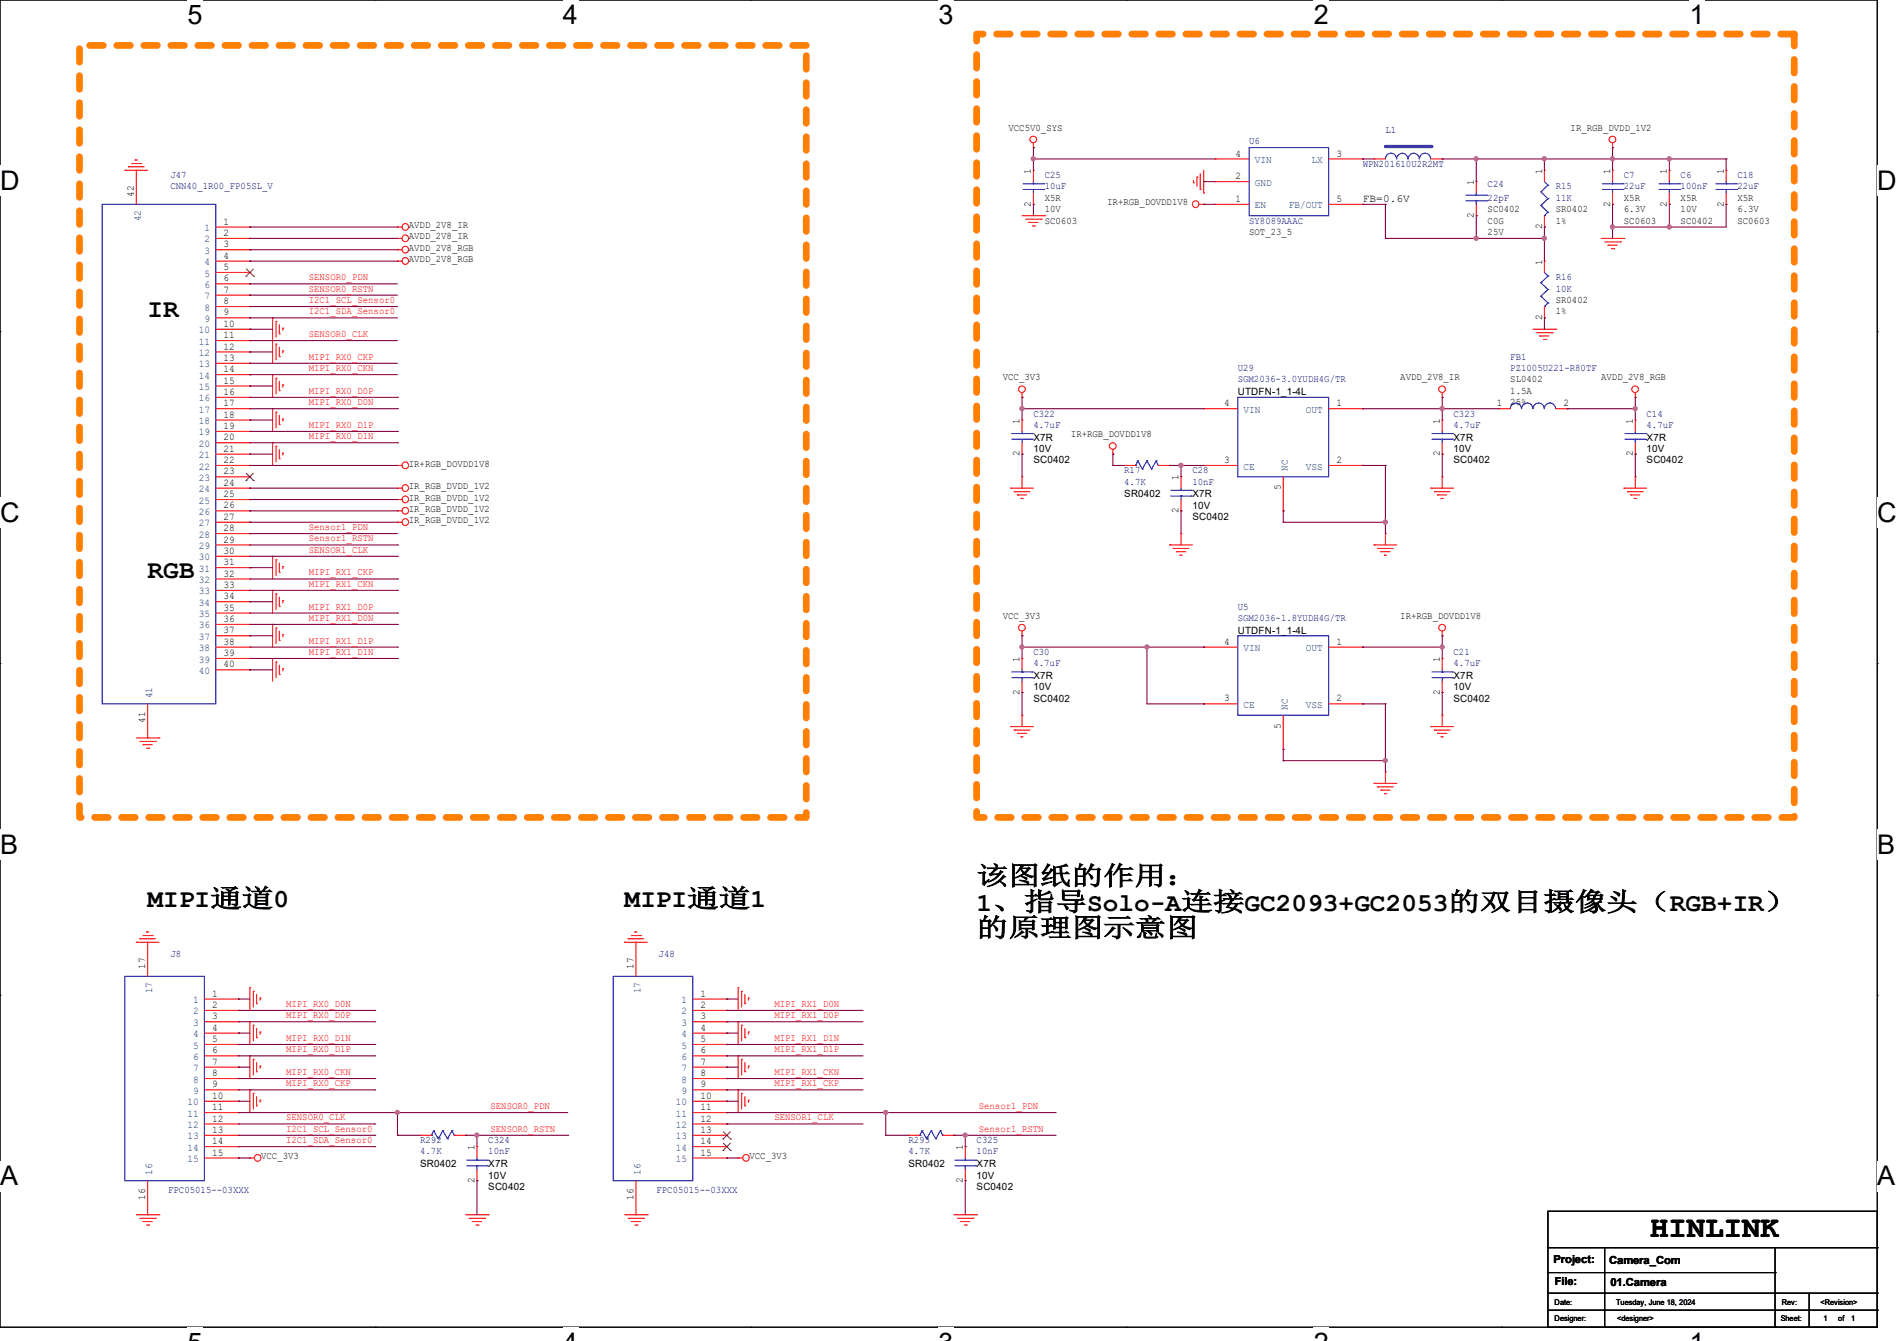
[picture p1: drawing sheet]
<svg xmlns="http://www.w3.org/2000/svg" width="297mm" height="210mm" viewBox="0 0 297 210" stroke-linecap="round" stroke-linejoin="round" font-family="sans-serif">
<path d="M0 0h293.9v207.9h-293.9z" fill="none" stroke="#000" stroke-width=".17"/>
<g fill="#fff">
<path d="M29.4 0h2.3v4.7h-2.3z"/>
<path d="M29.4 207.9h2.3v2.1h-2.3z"/>
</g>
<path d="M58.8 0h.1M58.8 207.9h.1" fill="none" stroke="#000" stroke-width=".17"/>
<g fill="#fff">
<path d="M88.1 0h2.4v4.7h-2.4z"/>
<path d="M88.1 207.9h2.4v2.1h-2.4z"/>
</g>
<path d="M117.6 0h.1M117.6 207.9h.1" fill="none" stroke="#000" stroke-width=".17"/>
<g fill="#fff">
<path d="M146.9 0h2.4v4.7h-2.4z"/>
<path d="M146.9 207.9h2.4v2.1h-2.4z"/>
</g>
<path d="M176.3 0h.1M176.3 207.9h.1" fill="none" stroke="#000" stroke-width=".17"/>
<g fill="#fff">
<path d="M205.7 0h2.4v4.7h-2.4z"/>
<path d="M205.7 207.9h2.4v2.1h-2.4z"/>
</g>
<path d="M235.1 0h.1M235.1 207.9h.1" fill="none" stroke="#000" stroke-width=".17"/>
<g fill="#fff">
<path d="M264.5 0h2.4v4.7h-2.4z"/>
<path d="M264.5 207.9h2.4v2.1h-2.4z"/>
<path d="M0 26h3v4.7h-3z"/>
<path d="M293.9 26h3.1v4.7h-3.1z"/>
<path d="M0 77.9h3v4.7h-3z"/>
<path d="M293.9 77.9h3.1v4.7h-3.1z"/>
</g>
<path d="M0 51.9h.1M293.9 51.9h.1" fill="none" stroke="#000" stroke-width=".17"/>
<g fill="#fff">
<path d="M0 129.9h2.8v4.7h-2.8z"/>
<path d="M293.9 129.9h2.9v4.7h-2.9z"/>
</g>
<path d="M0 103.9h.1M293.9 103.9h.1" fill="none" stroke="#000" stroke-width=".17"/>
<g fill="#fff">
<path d="M0 181.8h2.8v4.8h-2.8z"/>
<path d="M293.8 181.8h3v4.8h-3z"/>
</g>
<g fill="none" stroke="#000" stroke-width=".17">
<path d="M0 155.9h.1M293.9 155.9h.1M242.4 189.7h51.5v18.2h-51.5zM242.4 195.4h51.5M242.4 199.3h35.5M251.2 195.4v12.5M277.9 199.3h.1M277.9 195.4v12.5M293.9 195.4h.1M242.4 202.5h51.5M242.4 205.2h51.5M251.2 207.9h.1"/>
<path d="M277.9 207.9h.1M277.9 202.5h.1M283.3 207.9h.1M283.3 202.5v5.4M293.9 202.5h.1M293.9 205.2h.1"/>
</g>
<path d="M12.4 7.1h113.8v120.9h-113.8zM152.9 5.3h128v122.7h-128z" fill="none" stroke="#ff8000" stroke-width="1.1" stroke-dasharray="2.1"/>
<g fill="none" stroke="#f00" stroke-width=".17">
<path d="M19.6 26.7h.1M19.6 26.7h3.5M20.1 26.1h.1M20.1 26.1h2.5M20.6 25.6h1.5M21.2 25.1h.1M21.2 25.1h.3M22.1 25.6h.1M62.2 35.6h.1M62.2 37.3h.1M62.2 39.1h.1M62.2 35.6h.7"/>
<path d="M62.2 37.3h.7M62.2 39.1h.7M160 33.8h3.6M160.6 34.3h2.4M161.1 34.8h.1M161.1 34.8h1.4M161.6 35.4h.4M161.8 23.1h.1M161.8 22.4v.7M162 35.4h.1M163 34.3h.1M163.6 33.8h.1"/>
<path d="M186.9 28.6h.1M186.9 28.3v.3M187.4 27.7h.1M187.4 27.7v1.5M187.7 32h.8M187.9 29.7h.1M187.9 27.2v2.5M188.5 30.2h.1M188.5 32h.1M188.5 26.7v3.5M250.7 37.3h3.6M251.2 37.9h2.5"/>
<path d="M251.8 38.4h.1M251.8 38.4h1.4M252.3 38.9h.3M252.5 23.1h.1M252.5 22.4v.7M252.6 38.9h.1M253.7 37.9h.1M254.3 37.3h.1M42.7 53.3h.1M42.7 58.7h.1M42.7 49.8h.1M42.7 49.8v7.1"/>
<path d="M42.7 58.7v3.5M43.2 53.9h.1M43.2 59.2h.1M43.2 50.3h.1M43.2 50.3v2.5M43.2 53.9v2.4M43.2 59.2v2.5M43.7 55.8h.1M43.7 52.3h.1M43.7 50.8v1.5M43.7 54.4v1.4M43.7 59.7v1.5"/>
<path d="M44.3 54.9h.1M44.3 51.4h.1M44.3 51.4v.3M44.3 54.9v.4M62.2 40.9h.1M62.2 40.9h.7M240 51.6h3.6M240.6 52.1h2.4M241.1 52.6h.1M241.1 52.6h1.4M241.6 53.2h.4M242 53.2h.1"/>
<path d="M243 52.1h.1M243.6 51.6h.1M42.7 64h.1M42.7 69.3h.1M42.7 64v3.6M42.7 69.3v3.6M43.2 64.6h.1M43.2 69.9h.1M43.2 64.6v2.4M43.2 69.9v2.4M43.7 61.2h.1M43.7 66.5h.1"/>
<path d="M43.7 71.8h.1M43.7 65.1v1.4M43.7 70.4v1.4M44.3 60.3h.1M44.3 65.6h.1M44.3 71h.1M44.3 60.3v.3M44.3 65.6v.4M44.3 71v.3M62.2 72.9h.1M62.2 76.5h.1M62.2 78.2h.1"/>
<path d="M62.2 72.9h.7M62.2 76.5h.7M62.2 78.2h.7M158.2 76.5h.1M158.2 76.5h3.6M158.8 77h.1M158.8 77h2.4M159.3 77.5h.1M159.3 77.5h1.4M159.9 78.1h.1M159.9 78.1h.3M160 62.2h.1"/>
<path d="M160 74.7h.1M160 61.5v.7M160 74.7v1.8M174.2 71.1h.1M174.2 70.4v.7M224 76.5h.1M224 76.5h3.6M224.6 77h.1M224.6 77h2.4M225.1 77.5h.1M225.1 77.5h1.4M225.6 78.1h.1"/>
<path d="M225.6 78.1h.4M225.8 74.7h.1M225.8 62.2h.1M225.8 61.5v.7M225.8 74.7v1.8M254.3 76.5h.1M254.3 76.5h3.5M254.8 77h.1M254.8 77h2.5M255.3 77.5h.1M255.3 77.5h1.5M255.9 78.1h.1"/>
<path d="M255.9 78.1h.3M256 62.2h.1M256 74.7h.1M256 61.5v.7M256 74.7v1.8M42.7 87.1h.1M42.7 92.5h.1M42.7 97.8h.1M42.7 87.1v3.6M42.7 92.5v3.5M42.7 97.8v3.5M43.2 87.7h.1"/>
<path d="M43.2 93h.1M43.2 98.3h.1M43.2 87.7v2.4M43.2 93v2.5M43.2 98.3v2.5M43.7 89.6h.1M43.7 95h.1M43.7 88.2v1.4M43.7 93.5v1.5M43.7 98.8v1.5M44.3 88.7h.1M44.3 94.1h.1"/>
<path d="M44.3 99.4h.1M44.3 88.7v.4M44.3 94.1v.3M44.3 99.4v.3M62.2 80h.1M62.2 81.8h.1M62.2 80h.7M62.2 81.8h.7M160 99.6h.1M160 98.8v.8M183.1 85.3h.1M183.1 85.3h3.6"/>
<path d="M183.7 85.9h.1M183.7 85.9h2.4M184.2 86.4h.1M184.2 86.4h1.4M184.7 87h.1M184.7 87h.4M184.9 83.6h.1M184.9 83.6v1.7M215.1 85.3h.1M215.1 85.3h3.6M215.7 85.9h.1M215.7 85.9h2.4"/>
<path d="M216.2 86.4h.1M216.2 86.4h1.4M216.7 87h.1M216.7 87h.4M216.9 83.6h.1M216.9 83.6v1.7M225.8 99.6h.1M225.8 98.8v.8M21.3 115.6h3.6M21.9 116.1h2.4M22.4 116.6h.1M22.4 116.6h1.4"/>
<path d="M22.9 117.2h.4M23.3 117.2h.1M24.3 116.1h.1M24.9 115.6h.1M42.7 103.1h.1M42.7 103.1v3.6M43.2 103.7h.1M43.2 103.7v2.4M43.7 100.3h.1M43.7 105.6h.1M43.7 104.2v1.4M44.3 104.7h.1"/>
<path d="M44.3 104.7v.4M158.2 113.8h.1M158.2 113.8h3.6M158.8 114.3h.1M158.8 114.3h2.4M159.3 114.9h.1M159.3 114.9h1.4M159.9 115.4h.1M159.9 115.4h.3M160 112h.1M160 112v1.8M224 113.8h.1"/>
<path d="M224 113.8h3.6M224.6 114.3h.1M224.6 114.3h2.4M225.1 114.9h.1M225.1 114.9h1.4M225.6 115.4h.1M225.6 115.4h.4M225.8 112h.1M225.8 103.1h.1M225.8 108.5h.1M225.8 103.1v1.8M225.8 106.7v1.8"/>
<path d="M225.8 112v1.8M215.1 122.7h.1M215.1 122.7h3.6M215.7 123.2h.1M215.7 123.2h2.4M216.2 123.7h.1M216.2 123.7h1.4M216.7 124.3h.1M216.7 124.3h.4M216.9 120.9h.1M216.9 120.9v1.8M21.3 147.6h.1"/>
<path d="M21.3 147.6h3.6M21.9 147h.1M21.9 147h2.4M22.4 146.5h1.4M22.9 146h.1M22.9 146h.4M23.8 146.5h.1M39.1 154.7h.1M39.1 154.7v3.5M39.7 155.2h.1M39.7 155.2v2.5M40.2 157.2h.1"/>
<path d="M40.2 155.7v1.5M40.7 156.3h.1M40.7 156.3v.3M97.8 147.6h.1M97.8 147.6h3.5M98.3 147h.1M98.3 147h2.5M98.8 146.5h1.5M99.4 146h.1M99.4 146h.3M100.3 146.5h.1M115.6 154.7h.1"/>
<path d="M115.6 154.7v3.5M116.1 155.2h.1M116.1 155.2v2.5M116.6 157.2h.1M116.6 155.7v1.5M117.2 156.3h.1M117.2 156.3v.3M39.1 160h.1M39.1 165.4h.1M39.1 170.7h.1M39.1 160v3.6M39.1 165.4v3.5"/>
<path d="M39.1 170.7v3.5M39.7 160.6h.1M39.7 165.9h.1M39.7 171.2h.1M39.7 160.6v2.4M39.7 165.9v2.5M39.7 171.2v2.5M40.2 162.5h.1M40.2 167.9h.1M40.2 173.2h.1M40.2 161.1v1.4M40.2 166.4v1.5"/>
<path d="M40.2 171.7v1.5M40.7 161.6h.1M40.7 167h.1M40.7 172.3h.1M40.7 161.6v.4M40.7 167v.3M40.7 172.3v.3M115.6 160h.1M115.6 165.4h.1M115.6 170.7h.1M115.6 160v3.6M115.6 165.4v3.5"/>
<path d="M115.6 170.7v3.5M116.1 160.6h.1M116.1 165.9h.1M116.1 171.2h.1M116.1 160.6v2.4M116.1 165.9v2.5M116.1 171.2v2.5M116.6 162.5h.1M116.6 167.9h.1M116.6 173.2h.1M116.6 161.1v1.4M116.6 166.4v1.5"/>
<path d="M116.6 171.7v1.5M117.2 161.6h.1M117.2 167h.1M117.2 172.3h.1M117.2 161.6v.4M117.2 167v.3M117.2 172.3v.3M151.1 179.6h.1M151.1 179.6v1.8M21.3 190.2h3.6M21.9 190.8h2.4M22.4 191.3h.1"/>
<path d="M22.4 191.3h1.4M22.9 191.9h.4M23.3 191.9h.1M24.3 190.8h.1M24.9 190.2h.1M39.1 181.4h.1M39.1 181.4h.7M72.9 190.2h3.6M73.4 190.8h2.5M74 191.3h.1M74 191.3h1.4M74.5 191.9h.3"/>
<path d="M74.8 191.9h.1M75.9 190.8h.1M76.5 190.2h.1M97.8 190.2h3.5M98.3 190.8h2.5M98.8 191.3h.1M98.8 191.3h1.5M99.4 191.9h.3M99.7 191.9h.1M100.8 190.8h.1M101.3 190.2h.1M115.6 181.4h.1"/>
<path d="M115.6 181.4h.7M149.4 190.2h3.5M149.9 190.8h2.5M150.4 191.3h.1M150.4 191.3h1.4M151 191.9h.3M151.1 184.9h.1M151.1 183.1v1.8M151.3 191.9h.1M152.4 190.8h.1M152.9 190.2h.1"/>
<circle cx="63.4" cy="35.5" r=".52"/>
<circle cx="63.4" cy="39.1" r=".52"/>
<circle cx="63.4" cy="37.3" r=".52"/>
<circle cx="161.8" cy="21.8" r=".52"/>
<circle cx="187.2" cy="32" r=".52"/>
<circle cx="252.5" cy="21.8" r=".52"/>
<circle cx="63.4" cy="40.9" r=".52"/>
<circle cx="63.4" cy="76.4" r=".52"/>
<circle cx="63.4" cy="80" r=".52"/>
<circle cx="63.4" cy="72.9" r=".52"/>
<circle cx="63.4" cy="78.2" r=".52"/>
<circle cx="160" cy="61" r=".52"/>
<circle cx="174.2" cy="69.9" r=".52"/>
<circle cx="225.8" cy="61" r=".52"/>
<circle cx="256" cy="61" r=".52"/>
<circle cx="63.4" cy="81.8" r=".52"/>
<circle cx="160" cy="98.3" r=".52"/>
<circle cx="225.8" cy="98.3" r=".52"/>
<circle cx="40.3" cy="181.3" r=".52"/>
<circle cx="116.8" cy="181.3" r=".52"/>
</g>
<g fill="none" stroke="#00f" stroke-width=".17">
<path d="M216.9 24.9a.87 .87 0 0 1 .9-.9 .87 .87 0 0 1 .9 .9M218.7 24.9a.87 .87 0 0 1 .9-.9 .87 .87 0 0 1 .8 .9M220.5 24.9a.87 .87 0 0 1 .8-.9 .87 .87 0 0 1 .9 .9M222.3 24.9a.87 .87 0 0 1 .8-.9 .87 .87 0 0 1 .9 .9M224.2 106.1h3.2M224.2 105.2h3.2M225.8 105.2h.1M225.8 106.1h.1M225.8 104.9v.3M225.8 106.1v.6M227.4 106.1h.1M227.4 105.2h.1"/>
<path d="M149.5 182.6h3.2M149.5 181.7h3.2M151.1 181.7h.1M151.1 182.6h.1M151.1 181.4v.3M151.1 182.6v.5M152.7 182.6h.1M152.7 181.7h.1"/>
</g>
<path d="M216.9 22.9h7.1" fill="none" stroke="#00f" stroke-width=".51"/>
<circle cx="224" cy="22.9" r=".25" fill="#00f"/>
<g fill="none" stroke="#f00" stroke-width=".17">
<path d="M21.3 26.7h.1M21.3 26.7v5.3M33.8 35.6h5.3M33.8 37.3h5.3M33.8 39.1h5.3M39.1 35.6h.1M39.1 37.3h.1M39.1 39.1h.1M161.8 26.7h.1M161.8 32h.1M161.8 26.7v1.7M161.8 30.2v1.8"/>
<path d="M190.2 32h.1M190.2 28.4h.1M190.2 24.9h.1M190.2 24.9h5.4M190.2 32h5.4M190.2 28.4h5.4M208 24.9h5.4M208 32h5.4M213.4 24.9h.1M213.4 32h.1M215.1 24.9h.1M215.1 24.9h1.8"/>
<path d="M224 24.9h1.8M225.8 24.9h.1M231.1 28.4h.1M231.1 33.8h.1M231.1 28.4v1.8M231.1 32v1.8M241.8 26.7h.1M241.8 35.6h.1M241.8 26.7v1.7M241.8 33.8v1.8M252.5 26.7h.1M252.5 32h.1"/>
<path d="M252.5 26.7v1.7M252.5 30.2v1.8M261.4 26.7h.1M261.4 32h.1M261.4 26.7v1.7M261.4 30.2v1.8M270.3 26.7h.1M270.3 32h.1M270.3 26.7v1.7M270.3 30.2v1.8M33.8 40.9h5.3M33.8 42.7h5.3"/>
<path d="M33.8 44.4h5.3M33.8 46.2h5.3M33.8 48h5.3M33.8 49.8h5.3M33.8 51.6h5.3M33.8 53.3h5.3M33.8 55.1h5.3M33.8 56.9h5.3M33.8 58.7h5.3M39.1 40.9h.1M39.1 42.7h.1M39.1 44.4h.1"/>
<path d="M39.1 46.2h.1M39.1 48h.1M39.1 49.8h.1M39.1 51.6h.1M39.1 53.3h.1M39.1 55.1h.1M39.1 56.9h.1M39.1 58.7h.1M241.8 40.9h.1M241.8 49.8h.1M241.8 40.9v1.8M241.8 48v1.8"/>
<path d="M33.8 60.5h5.3M33.8 62.2h5.3M33.8 64h5.3M33.8 65.8h5.3M33.8 67.6h5.3M33.8 69.3h5.3M33.8 71.1h5.3M33.8 72.9h5.3M33.8 74.7h5.3M33.8 76.5h5.3M33.8 78.2h5.3M39.1 60.5h.1"/>
<path d="M39.1 62.2h.1M39.1 64h.1M39.1 65.8h.1M39.1 67.6h.1M39.1 69.3h.1M39.1 71.1h.1M39.1 72.9h.1M39.1 74.7h.1M39.1 76.5h.1M39.1 78.2h.1M160 65.8h.1M160 71.1h.1"/>
<path d="M160 65.8v1.8M160 69.3v1.8M176 72.9h.1M176 72.9h1.8M181.4 72.9h1.7M183.1 72.9h.1M184.9 74.7h.1M184.9 74.7v1.8M184.9 78.2v1.8M188.5 64h.1M188.5 72.9h.1M188.5 64h5.3"/>
<path d="M188.5 72.9h5.3M200.9 74.7v5.3M208 64h5.4M208 72.9h5.4M213.4 64h.1M213.4 72.9h.1M225.8 65.8h.1M225.8 71.1h.1M225.8 65.8v1.8M225.8 69.3v1.8M234.7 64h.1M234.7 64h1.8"/>
<path d="M243.6 64h1.8M245.4 64h.1M256 65.8h.1M256 71.1h.1M256 65.8v1.8M256 69.3v1.8M33.8 80h5.3M33.8 81.8h5.3M33.8 83.6h5.3M33.8 85.3h5.3M33.8 87.1h5.3M33.8 88.9h5.3"/>
<path d="M33.8 90.7h5.3M33.8 92.5h5.3M33.8 94.2h5.3M33.8 96h5.3M33.8 97.8h5.3M33.8 99.6h5.3M39.1 80h.1M39.1 81.8h.1M39.1 83.6h.1M39.1 85.3h.1M39.1 87.1h.1M39.1 88.9h.1"/>
<path d="M39.1 90.7h.1M39.1 92.5h.1M39.1 94.2h.1M39.1 96h.1M39.1 97.8h.1M39.1 99.6h.1M184.9 80h.1M200.9 80h.1M23.1 115.6h.1M23.1 110.2v5.4M33.8 101.3h5.3M33.8 103.1h5.3"/>
<path d="M33.8 104.9h5.3M39.1 101.3h.1M39.1 103.1h.1M39.1 104.9h.1M160 103.1h.1M160 108.5h.1M160 103.1v1.8M160 106.7v1.8M188.5 101.3h.1M188.5 110.2h.1M188.5 101.3h5.3M188.5 110.2h5.3"/>
<path d="M200.9 117.3h.1M200.9 112v5.3M208 101.3h5.4M208 110.2h5.4M213.4 101.3h.1M213.4 110.2h.1M23.1 147.6h.1M23.1 147.6v5.3M32 156.5h5.3M32 158.2h5.3M37.3 156.5h.1M37.3 158.2h.1"/>
<path d="M99.6 147.6h.1M99.6 147.6v5.3M108.5 156.5h5.3M108.5 158.2h5.3M113.8 156.5h.1M113.8 158.2h.1M32 160h5.3M32 161.8h5.3M32 163.6h5.3M32 165.4h5.3M32 167.1h5.3M32 168.9h5.3"/>
<path d="M32 170.7h5.3M32 172.5h5.3M32 174.2h5.3M32 176h5.3M32 177.8h5.3M32 179.6h5.3M37.3 160h.1M37.3 161.8h.1M37.3 163.6h.1M37.3 165.4h.1M37.3 167.1h.1M37.3 168.9h.1"/>
<path d="M37.3 170.7h.1M37.3 172.5h.1M37.3 174.2h.1M37.3 176h.1M37.3 177.8h.1M37.3 179.6h.1M65.8 177.8h.1M65.8 177.8h1.8M71.1 177.8h1.8M72.9 177.8h.1M74.7 179.6h.1M74.7 179.6v1.8"/>
<path d="M108.5 160h5.3M108.5 161.8h5.3M108.5 163.6h5.3M108.5 165.4h5.3M108.5 167.1h5.3M108.5 168.9h5.3M108.5 170.7h5.3M108.5 172.5h5.3M108.5 174.2h5.3M108.5 176h5.3M108.5 177.8h5.3M108.5 179.6h5.3"/>
<path d="M113.8 160h.1M113.8 161.8h.1M113.8 163.6h.1M113.8 165.4h.1M113.8 167.1h.1M113.8 168.9h.1M113.8 170.7h.1M113.8 172.5h.1M113.8 174.2h.1M113.8 176h.1M113.8 177.8h.1M113.8 179.6h.1"/>
<path d="M142.2 177.8h.1M142.2 177.8h1.8M147.6 177.8h1.8M149.4 177.8h.1M23.1 190.2h.1M23.1 184.9v5.3M32 181.4h5.3M37.3 181.4h.1M74.7 184.9h.1M74.7 183.1v1.8M99.6 190.2h.1M99.6 184.9v5.3"/>
<path d="M108.5 181.4h5.3M113.8 181.4h.1"/>
</g>
<g fill="none" stroke="#00f" stroke-width=".17">
<path d="M16 32h17.8v78.2h-17.8zM160.2 29.7h3.2M160.2 28.8h3.2M161.8 28.8h.1M161.8 29.7h.1M161.8 28.4v.4M161.8 29.7v.5M163.4 29.7h.1M163.4 28.8h.1M195.6 23.1h12.4v10.7h-12.4zM229.5 31.5h3.2M229.5 30.6h3.2"/>
<path d="M231.1 30.6h.1M231.1 31.5h.1M231.1 30.2v.4M231.1 31.5v.5M232.7 31.5h.1M232.7 30.6h.1M241.3 30.1h.1M241.3 32.2h.1M241.3 30.1l1.1 1M241.3 32.2l1.1 1M241.8 33.8h.1M241.8 28.4l.6 .6"/>
<path d="M242.4 29h.1M242.4 31.1h.1M242.4 33.2h.1M242.4 29l-1.1 1.1M242.4 31.1l-1.1 1.1M242.4 33.2l-.6 .6M250.9 29.7h3.2M250.9 28.8h3.2M252.5 28.8h.1M252.5 29.7h.1M252.5 28.4v.4M252.5 29.7v.5"/>
<path d="M254.1 29.7h.1M254.1 28.8h.1M259.8 29.7h3.2M259.8 28.8h3.2M261.4 28.8h.1M261.4 29.7h.1M261.4 28.4v.4M261.4 29.7v.5M263 29.7h.1M263 28.8h.1M268.6 29.7h3.3M268.6 28.8h3.3"/>
<path d="M270.3 28.8h.1M270.3 29.7h.1M270.3 28.4v.4M270.3 29.7v.5M271.9 29.7h.1M271.9 28.8h.1M241.3 44.3h.1M241.3 46.4h.1M241.3 44.3l1.1 1M241.3 46.4l1.1 1.1M241.8 48h.1M241.8 42.7l.6 .5"/>
<path d="M242.4 43.2h.1M242.4 45.3h.1M242.4 47.5h.1M242.4 43.2l-1.1 1.1M242.4 45.3l-1.1 1.1M242.4 47.5l-.6 .5M158.4 68.8h3.2M158.4 67.9h3.2M160 67.9h.1M160 68.8h.1M160 67.6v.3M160 68.8v.5"/>
<path d="M161.6 68.8h.1M161.6 67.9h.1M177.8 72.9h.1M178.1 72.2h.1M178.1 72.2l-.3 .7M178.1 72.2l.8 1.2M178.9 73.4h.1M179.6 72.2h.1M179.6 72.2l-.7 1.2M179.6 72.2l.7 1.2M180.3 73.4h.1M181 72.2h.1"/>
<path d="M181 72.2l-.7 1.2M181 72.2l.4 .7M181.4 72.9h.1M183.3 77.7h3.2M183.3 76.8h3.2M184.9 76.8h.1M184.9 77.7h.1M184.9 76.5v.3M184.9 77.7v.5M186.5 77.7h.1M186.5 76.8h.1M193.8 62.2h14.2v12.5h-14.2z"/>
<path d="M224.2 68.8h3.2M224.2 67.9h3.2M225.8 67.9h.1M225.8 68.8h.1M225.8 67.6v.3M225.8 68.8v.5M227.4 68.8h.1M227.4 67.9h.1M236.5 64a.87 .87 0 0 1 .8-.9 .87 .87 0 0 1 .9 .9M238.3 64a.87 .87 0 0 1 .8-.9 .87 .87 0 0 1 .9 .9M240 64a.87 .87 0 0 1 .9-.9 .87 .87 0 0 1 .9 .9M241.8 64a.87 .87 0 0 1 .9-.9 .87 .87 0 0 1 .8 .9"/>
<path d="M254.4 68.8h3.2M254.4 67.9h3.2M256 67.9h.1M256 68.8h.1M256 67.6v.3M256 68.8v.5M257.6 68.8h.1M257.6 67.9h.1M193.8 99.6h14.2v12.4h-14.2zM158.4 106.1h3.2M158.4 105.2h3.2M160 105.2h.1"/>
<path d="M160 106.1h.1M160 104.9v.3M160 106.1v.6M161.6 106.1h.1M161.6 105.2h.1M19.6 152.9h12.4v32h-12.4zM96 152.9h12.5v32h-12.5zM67.6 177.8h.1M67.9 177.1h.1M67.9 177.1l-.3 .7M67.9 177.1l.7 1.3M68.6 178.4h.1"/>
<path d="M69.3 177.1h.1M69.3 177.1l-.7 1.3M69.3 177.1l.8 1.3M70.1 178.4h.1M70.8 177.1h.1M70.8 177.1l-.7 1.3M70.8 177.1l.3 .7M71.1 177.8h.1M144 177.8h.1M144.4 177.1h.1M144.4 177.1l-.4 .7M144.4 177.1l.7 1.3"/>
<path d="M145.1 178.4h.1M145.8 177.1h.1M145.8 177.1l-.7 1.3M145.8 177.1l.7 1.3M146.5 178.4h.1M147.2 177.1h.1M147.2 177.1l-.7 1.3M147.2 177.1l.4 .7M147.6 177.8h.1M73.1 182.6h3.2M73.1 181.7h3.2M74.7 181.7h.1"/>
<path d="M74.7 182.6h.1M74.7 181.4v.3M74.7 182.6v.5M76.3 182.6h.1M76.3 181.7h.1"/>
</g>
<g fill="none" stroke="#804000" stroke-width=".16">
<path d="M38.5 43.3h.1M38.6 42.1l1.1 1.2M39.7 42.1l-1.2 1.2M39.7 43.3h.1M38.5 75.3h.1M38.6 74.1l1.1 1.2M39.7 74.1l-1.2 1.2M39.7 75.3h.1M113.2 178.4h.1M113.2 177.2l1.2 1.2M113.2 179l1.2 1.2M114.3 177.2l-1.1 1.2"/>
<path d="M114.3 179l-1.1 1.2M114.4 178.4h.1M113.2 180.2h.1M114.4 180.2h.1"/>
</g>
<g fill="none" stroke="#800040" stroke-width=".17">
<path d="M39.1 35.6h.1M39.1 37.3h.1M39.1 39.1h.1M39.1 35.6h23.1M39.1 37.3h23.1M39.1 39.1h23.1M161.8 24.9h.1M161.8 32h.1M161.8 23.1h.1M161.8 24.9h28.4M161.8 23.1v3.6M161.8 32v1.8"/>
<path d="M188.5 28.4h.1M188.5 32h.1M188.5 28.4h1.7M188.5 32h1.7M213.4 24.9h.1M213.4 32h.1M213.4 24.9h1.7M213.4 32h3.5M216.9 32h.1M216.9 37.3h.1M216.9 37.3h24.9M216.9 32v5.3"/>
<path d="M225.8 24.9h.1M225.8 24.9h44.5M231.1 24.9h.1M231.1 33.8h.1M231.1 37.3h.1M231.1 24.9v3.5M231.1 33.8v3.5M241.8 24.9h.1M241.8 35.6h.1M241.8 37.3h.1M241.8 24.9v1.8M241.8 35.6v5.3"/>
<path d="M252.5 24.9h.1M252.5 35.6h.1M252.5 32h.1M252.5 23.1h.1M252.5 23.1v3.6M252.5 32v5.3M261.4 24.9h.1M261.4 32h.1M261.4 35.6h.1M261.4 24.9v1.8M261.4 32v3.6M270.3 24.9h.1"/>
<path d="M270.3 32h.1M270.3 32v3.6h-17.8M270.3 24.9v1.8M39.1 40.9h.1M39.1 44.4h.1M39.1 51.6h.1M39.1 53.3h.1M39.1 55.1h.1M39.1 56.9h.1M39.1 58.7h.1M39.1 46.2h.1M39.1 48h.1"/>
<path d="M39.1 49.8h.1M39.1 40.9h23.1M39.1 44.4h23.1M39.1 51.6h3.6M39.1 53.3h23.1M39.1 55.1h3.6M39.1 56.9h23.1M39.1 58.7h23.1M39.1 46.2h23.1M39.1 48h23.1M39.1 49.8h23.1M241.8 49.8h.1"/>
<path d="M241.8 49.8v1.8M39.1 60.5h.1M39.1 65.8h.1M39.1 71.1h.1M39.1 72.9h.1M39.1 76.5h.1M39.1 78.2h.1M39.1 60.5h3.6M39.1 62.2h23.1M39.1 64h23.1M39.1 65.8h3.6M39.1 71.1h3.6"/>
<path d="M39.1 72.9h23.1M39.1 76.5h23.1M39.1 78.2h23.1M39.1 67.6h23.1M39.1 69.3h23.1M62.2 62.2h.1M62.2 64h.1M62.2 67.6h.1M62.2 69.3h.1M160 64h.1M160 71.1h.1M160 62.2h.1"/>
<path d="M160 64h28.5M160 62.2v3.6M160 71.1v3.6M174.2 71.1h.1M174.2 72.9h.1M174.2 72.9h1.8M174.2 71.1v1.8M183.1 72.9h.1M183.1 72.9h5.4M184.9 72.9h.1M184.9 72.9v1.8M213.4 64h.1"/>
<path d="M213.4 72.9h.1M213.4 64h21.3M213.4 72.9h3.5M216.9 72.9h.1M216.9 72.9v10.7M225.8 62.2h.1M225.8 71.1h.1M225.8 64h.1M225.8 62.2v3.6M225.8 71.1v3.6M245.4 64h.1M245.4 64h10.6"/>
<path d="M256 62.2h.1M256 71.1h.1M256 64h.1M256 62.2v3.6M256 71.1v3.6M39.1 80h.1M39.1 81.8h.1M39.1 83.6h.1M39.1 88.9h.1M39.1 94.2h.1M39.1 99.6h.1M39.1 80h23.1"/>
<path d="M39.1 87.1h23.1M39.1 81.8h23.1M39.1 83.6h23.1M39.1 85.3h23.1M39.1 88.9h3.6M39.1 90.7h23.1M39.1 92.5h23.1M39.1 94.2h3.6M39.1 96h23.1M39.1 97.8h23.1M39.1 99.6h3.6M62.2 87.1h.1"/>
<path d="M62.2 85.3h.1M62.2 90.7h.1M62.2 92.5h.1M62.2 96h.1M62.2 97.8h.1M160 99.6h.1M160 99.6v3.5M184.9 80h.1M184.9 80v3.6M200.9 80h.1M200.9 81.8h.1M200.9 81.8h16"/>
<path d="M200.9 80v1.8M216.9 81.8h.1M225.8 99.6h.1M225.8 99.6v3.5M39.1 104.9h.1M39.1 101.3h23.1M39.1 103.1h23.1M39.1 104.9h3.6M62.2 101.3h.1M62.2 103.1h.1M160 101.3h.1M160 108.5h.1"/>
<path d="M160 101.3h28.5M160 108.5v3.5M179.6 101.3h.1M179.6 101.3v8.9h8.9M188.5 110.2h.1M188.5 101.3h.1M200.9 117.3h.1M200.9 119.1h.1M200.9 117.3v1.8M200.9 119.1h16M213.4 101.3h.1M213.4 110.2h.1"/>
<path d="M213.4 101.3h12.4M213.4 110.2h3.5M216.9 110.2h.1M216.9 119.1h.1M216.9 110.2v10.7M225.8 108.5h.1M225.8 101.3h.1M225.8 108.5v3.5M37.3 156.5h.1M37.3 156.5h1.8M37.3 158.2h21.4M58.7 158.2h.1"/>
<path d="M113.8 156.5h.1M113.8 158.2h.1M113.8 156.5h1.8M113.8 158.2h21.3M37.3 161.8h.1M37.3 167.1h.1M37.3 172.5h.1M37.3 163.6h21.4M37.3 165.4h21.4M37.3 160h21.4M37.3 161.8h1.8M37.3 167.1h1.8"/>
<path d="M37.3 168.9h21.4M37.3 170.7h21.4M37.3 172.5h1.8M37.3 177.8h21.4M37.3 179.6h21.4M37.3 174.2h51.6M37.3 176h21.4M58.7 163.6h.1M58.7 165.4h.1M58.7 160h.1M58.7 168.9h.1M58.7 170.7h.1"/>
<path d="M58.7 177.8h.1M58.7 179.6h.1M58.7 176h.1M62.2 174.2h.1M62.2 177.8h.1M62.2 177.8h3.6M62.2 174.2v3.6M72.9 177.8h.1M72.9 177.8h16M74.7 177.8h.1M74.7 177.8v1.8M88.9 177.8h.1"/>
<path d="M113.8 163.6h.1M113.8 165.4h.1M113.8 160h.1M113.8 161.8h.1M113.8 167.1h.1M113.8 168.9h.1M113.8 170.7h.1M113.8 172.5h.1M113.8 174.2h.1M113.8 176h.1M113.8 163.6h21.3M113.8 165.4h21.3"/>
<path d="M113.8 160h21.3M113.8 161.8h1.8M113.8 167.1h1.8M113.8 168.9h21.3M113.8 170.7h21.3M113.8 172.5h1.8M113.8 174.2h51.6M113.8 176h21.3M138.7 177.8h.1M138.7 174.2h.1M138.7 177.8h3.5M138.7 174.2v3.6"/>
<path d="M149.4 177.8h.1M149.4 177.8h16M151.1 179.6h.1M151.1 177.8h.1M151.1 177.8v1.8M37.3 181.4h.1M37.3 181.4h1.8M74.7 184.9h.1M74.7 184.9v5.3M113.8 181.4h.1M113.8 181.4h1.8M151.1 184.9h.1"/>
<path d="M151.1 184.9v5.3"/>
</g>
<g fill="#f0f" stroke="#f0f" stroke-width=".17">
<circle cx="241.8" cy="24.9" r=".32"/>
<circle cx="261.3" cy="24.9" r=".32"/>
<circle cx="252.5" cy="24.9" r=".32"/>
<circle cx="261.3" cy="35.5" r=".32"/>
<circle cx="252.5" cy="35.5" r=".32"/>
<circle cx="161.8" cy="24.9" r=".32"/>
<circle cx="231.1" cy="37.3" r=".32"/>
<circle cx="231.1" cy="24.9" r=".32"/>
<circle cx="241.8" cy="37.3" r=".32"/>
<circle cx="160" cy="101.3" r=".32"/>
<circle cx="225.8" cy="101.3" r=".32"/>
<circle cx="216.9" cy="119.1" r=".32"/>
<circle cx="160" cy="64" r=".32"/>
<circle cx="225.8" cy="64" r=".32"/>
<circle cx="216.9" cy="81.8" r=".32"/>
<circle cx="256" cy="64" r=".32"/>
<circle cx="184.9" cy="72.9" r=".32"/>
<circle cx="62.2" cy="174.2" r=".32"/>
<circle cx="74.7" cy="177.8" r=".32"/>
<circle cx="138.7" cy="174.2" r=".32"/>
<circle cx="151.1" cy="177.8" r=".32"/>
<circle cx="179.6" cy="101.3" r=".32"/>
</g>
<text font-size="4.8" x="258.4" y="193.7">HINLINK</text>
<g font-size="4.2">
<text x="29.4" y="3.8">5</text>
<text x="88.1" y="3.8">4</text>
<text x="146.9" y="3.8">3</text>
<text x="205.7" y="3.8">2</text>
<text x="264.5" y="3.8">1</text>
<text x="0" y="29.8">D</text>
<text x="293.9" y="29.8">D</text>
<text x="0" y="81.7">C</text>
<text x="293.9" y="81.7">C</text>
<text x="0" y="133.7">B</text>
<text x="293.9" y="133.7">B</text>
<text x="0" y="185.6">A</text>
<text x="293.9" y="185.6">A</text>
</g>
<g font-size="4.1">
<text x="23.1" y="49.7">IR</text>
<text x="23.1" y="90.6">RGB</text>
<text x="23.1" y="142.1">MIPI通道0</text>
<text x="97.8" y="142.1">MIPI通道1</text>
<text x="152.9" y="138.6">该图纸的作用：</text>
<text x="152.9" y="142.6">1、指导Solo-A连接GC2093+GC2053的双目摄像头（RGB+IR）</text>
<text x="152.9" y="146.7">的原理图示意图</text>
</g>
<g font-size="1.7">
<text x="213.4" y="31.6">FB=0.6V</text>
<text x="243.2" y="197.7">Project:</text>
<text x="251.9" y="197.9">Camera_Com</text>
<text x="243.4" y="201.3">File:</text>
<text x="252.1" y="201.5">01.Camera</text>
</g>
<g font-size="1.6">
<text x="157.9" y="20.4">VCC5V0_SYS</text>
<text x="245.9" y="20.4">IR_RGB_DVDD_1V2</text>
<text x="161.4" y="27.2" transform="rotate(-90 161.4 27.2)">1</text>
<text x="193.5" y="28.1">2</text>
<text x="193.5" y="24.5">4</text>
<text x="209.3" y="24.5">3</text>
<text x="230.8" y="29" transform="rotate(-90 230.8 29)">1</text>
<text x="241.4" y="27.2" transform="rotate(-90 241.4 27.2)">1</text>
<text x="252.1" y="27.2" transform="rotate(-90 252.1 27.2)">1</text>
<text x="261" y="27.2" transform="rotate(-90 261 27.2)">1</text>
<text x="269.9" y="27.2" transform="rotate(-90 269.9 27.2)">1</text>
<text x="21" y="30.8" transform="rotate(-90 21 30.8)">42</text>
<text x="35" y="35.2">1</text>
<text x="64" y="35.7">AVDD_2V8_IR</text>
<text x="161.4" y="32.3" transform="rotate(-90 161.4 32.3)">2</text>
<text x="163.6" y="35">SC0603</text>
<text x="163.6" y="31.5">X5R</text>
<text x="163.6" y="33.2">10V</text>
<text x="173.4" y="32.2">IR+RGB_DOVDD1V8</text>
<text x="193.5" y="31.6">1</text>
<text x="209.3" y="31.6">5</text>
<text x="230.8" y="34.1" transform="rotate(-90 230.8 34.1)">2</text>
<text x="232.9" y="33.2">SC0402</text>
<text x="232.9" y="35">C0G</text>
<text x="241.4" y="35.9" transform="rotate(-90 241.4 35.9)">2</text>
<text x="243.6" y="33.2">SR0402</text>
<text x="243.6" y="35">1%</text>
<text x="252.1" y="32.3" transform="rotate(-90 252.1 32.3)">2</text>
<text x="254.2" y="35">SC0603</text>
<text x="254.2" y="31.5">X5R</text>
<text x="254.2" y="33.2">6.3V</text>
<text x="261" y="32.3" transform="rotate(-90 261 32.3)">2</text>
<text x="263.1" y="35">SC0402</text>
<text x="263.1" y="31.5">X5R</text>
<text x="263.1" y="33.2">10V</text>
<text x="269.9" y="32.3" transform="rotate(-90 269.9 32.3)">2</text>
<text x="272" y="35">SC0603</text>
<text x="272" y="31.5">X5R</text>
<text x="272" y="33.2">6.3V</text>
<text x="35" y="37">2</text>
<text x="35" y="38.7">3</text>
<text x="35" y="40.5">4</text>
<text x="64" y="37.5">AVDD_2V8_IR</text>
<text x="64" y="39.3">AVDD_2V8_RGB</text>
<text x="64" y="41.1">AVDD_2V8_RGB</text>
<text x="195.6" y="36.8">SOT_23_5</text>
<text x="232.9" y="36.8">25V</text>
<text x="241.4" y="41.4" transform="rotate(-90 241.4 41.4)">1</text>
<text x="35" y="42.3">5</text>
<text x="35" y="44.1">6</text>
<text x="35" y="45.8">7</text>
<text x="35" y="47.6">8</text>
<text x="243.6" y="47.5">SR0402</text>
<text x="35" y="49.4">9</text>
<text x="35" y="51.2">10</text>
<text x="35" y="53">11</text>
<text x="241.4" y="50.1" transform="rotate(-90 241.4 50.1)">2</text>
<text x="243.6" y="49.2">1%</text>
<text x="35" y="54.7">12</text>
<text x="35" y="56.5">13</text>
<text x="35" y="58.3">14</text>
<text x="157" y="59.6">VCC_3V3</text>
<text x="219.2" y="59.6">AVDD_2V8_IR</text>
<text x="236.5" y="59.9">SL0402</text>
<text x="250.7" y="59.6">AVDD_2V8_RGB</text>
<text x="35" y="60.1">15</text>
<text x="35" y="61.8">16</text>
<text x="35" y="63.6">17</text>
<text x="35" y="65.4">18</text>
<text x="191.7" y="63.6">4</text>
<text x="193.8" y="61.9">UTDFN-1_1-4L</text>
<text x="209.3" y="63.6">1</text>
<text x="234.4" y="63.6">1</text>
<text x="236.5" y="61.7">1.5A</text>
<text x="236.5" y="63.5">25%</text>
<text x="244.8" y="63.6">2</text>
<text x="35" y="67.2">19</text>
<text x="35" y="69">20</text>
<text x="35" y="70.7">21</text>
<text x="159.6" y="71.5" transform="rotate(-90 159.6 71.5)">2</text>
<text x="159.6" y="66.3" transform="rotate(-90 159.6 66.3)">1</text>
<text x="161.8" y="69">X7R</text>
<text x="161.8" y="70.8">10V</text>
<text x="167.7" y="68.5">IR+RGB_DOVDD1V8</text>
<text x="225.4" y="71.5" transform="rotate(-90 225.4 71.5)">2</text>
<text x="225.4" y="66.3" transform="rotate(-90 225.4 66.3)">1</text>
<text x="227.6" y="69">X7R</text>
<text x="227.6" y="70.8">10V</text>
<text x="255.7" y="71.5" transform="rotate(-90 255.7 71.5)">2</text>
<text x="255.7" y="66.3" transform="rotate(-90 255.7 66.3)">1</text>
<text x="257.8" y="69">X7R</text>
<text x="257.8" y="70.8">10V</text>
<text x="35" y="72.5">22</text>
<text x="35" y="74.3">23</text>
<text x="35" y="76.1">24</text>
<text x="35" y="77.9">25</text>
<text x="64" y="73.1">IR+RGB_DOVDD1V8</text>
<text x="64" y="76.6">IR_RGB_DVDD_1V2</text>
<text x="161.8" y="72.6">SC0402</text>
<text x="176" y="77.9">SR0402</text>
<text x="184.5" y="75.2" transform="rotate(-90 184.5 75.2)">1</text>
<text x="186.7" y="77.9">X7R</text>
<text x="191.7" y="72.5">3</text>
<text x="200.5" y="76.8" transform="rotate(-90 200.5 76.8)">5</text>
<text x="209.3" y="72.5">2</text>
<text x="227.6" y="72.6">SC0402</text>
<text x="257.8" y="72.6">SC0402</text>
<text x="35" y="79.6">26</text>
<text x="35" y="81.4">27</text>
<text x="35" y="83.2">28</text>
<text x="64" y="78.4">IR_RGB_DVDD_1V2</text>
<text x="64" y="80.2">IR_RGB_DVDD_1V2</text>
<text x="64" y="82">IR_RGB_DVDD_1V2</text>
<text x="184.5" y="80.3" transform="rotate(-90 184.5 80.3)">2</text>
<text x="186.7" y="81.4">SC0402</text>
<text x="186.7" y="79.7">10V</text>
<text x="35" y="85">29</text>
<text x="35" y="86.7">30</text>
<text x="35" y="88.5">31</text>
<text x="35" y="90.3">32</text>
<text x="35" y="92.1">33</text>
<text x="35" y="93.9">34</text>
<text x="35" y="95.6">35</text>
<text x="35" y="97.4">36</text>
<text x="35" y="99.2">37</text>
<text x="35" y="101">38</text>
<text x="157" y="96.9">VCC_3V3</text>
<text x="191.7" y="101">4</text>
<text x="193.8" y="99.2">UTDFN-1_1-4L</text>
<text x="209.3" y="101">1</text>
<text x="219.2" y="96.9">IR+RGB_DOVDD1V8</text>
<text x="35" y="102.7">39</text>
<text x="35" y="104.5">40</text>
<text x="159.6" y="103.7" transform="rotate(-90 159.6 103.7)">1</text>
<text x="161.8" y="106.3">X7R</text>
<text x="225.4" y="103.7" transform="rotate(-90 225.4 103.7)">1</text>
<text x="227.6" y="106.3">X7R</text>
<text x="22.7" y="113.2" transform="rotate(-90 22.7 113.2)">41</text>
<text x="159.6" y="108.8" transform="rotate(-90 159.6 108.8)">2</text>
<text x="161.8" y="109.9">SC0402</text>
<text x="161.8" y="108.1">10V</text>
<text x="191.7" y="109.9">3</text>
<text x="209.3" y="109.9">2</text>
<text x="225.4" y="108.8" transform="rotate(-90 225.4 108.8)">2</text>
<text x="227.6" y="109.9">SC0402</text>
<text x="227.6" y="108.1">10V</text>
<text x="200.5" y="114.1" transform="rotate(-90 200.5 114.1)">5</text>
<text x="22.7" y="151.7" transform="rotate(-90 22.7 151.7)">17</text>
<text x="99.2" y="151.7" transform="rotate(-90 99.2 151.7)">17</text>
<text x="33.2" y="156.1">1</text>
<text x="33.2" y="157.9">2</text>
<text x="33.2" y="159.6">3</text>
<text x="33.2" y="161.4">4</text>
<text x="109.7" y="156.1">1</text>
<text x="109.7" y="157.9">2</text>
<text x="109.7" y="159.6">3</text>
<text x="109.7" y="161.4">4</text>
<text x="33.2" y="163.2">5</text>
<text x="33.2" y="165">6</text>
<text x="33.2" y="166.8">7</text>
<text x="109.7" y="163.2">5</text>
<text x="109.7" y="165">6</text>
<text x="109.7" y="166.8">7</text>
<text x="33.2" y="168.5">8</text>
<text x="33.2" y="170.3">9</text>
<text x="33.2" y="172.1">10</text>
<text x="33.2" y="173.9">11</text>
<text x="109.7" y="168.5">8</text>
<text x="109.7" y="170.3">9</text>
<text x="109.7" y="172.1">10</text>
<text x="109.7" y="173.9">11</text>
<text x="33.2" y="175.6">12</text>
<text x="33.2" y="177.4">13</text>
<text x="33.2" y="179.2">14</text>
<text x="109.7" y="175.6">12</text>
<text x="109.7" y="177.4">13</text>
<text x="109.7" y="179.2">14</text>
<text x="33.2" y="181">15</text>
<text x="40.9" y="181.5">VCC_3V3</text>
<text x="65.8" y="182.8">SR0402</text>
<text x="74.3" y="185.2" transform="rotate(-90 74.3 185.2)">2</text>
<text x="74.3" y="180.1" transform="rotate(-90 74.3 180.1)">1</text>
<text x="76.5" y="182.8">X7R</text>
<text x="76.5" y="184.6">10V</text>
<text x="109.7" y="181">15</text>
<text x="117.3" y="181.5">VCC_3V3</text>
<text x="142.2" y="182.8">SR0402</text>
<text x="150.8" y="185.2" transform="rotate(-90 150.8 185.2)">2</text>
<text x="150.8" y="180.1" transform="rotate(-90 150.8 180.1)">1</text>
<text x="152.9" y="182.8">X7R</text>
<text x="152.9" y="184.6">10V</text>
<text x="22.7" y="187.9" transform="rotate(-90 22.7 187.9)">16</text>
<text x="76.5" y="186.3">SC0402</text>
<text x="99.2" y="187.9" transform="rotate(-90 99.2 187.9)">16</text>
<text x="152.9" y="186.3">SC0402</text>
</g>
<g font-size="1.6" fill="#000080">
<text x="195.6" y="22.6">U6</text>
<text x="216.9" y="20.8">L1</text>
<text x="26.7" y="27.9">J47</text>
<text x="26.7" y="29.7">CNN40_1R00_FP05SL_V</text>
<text x="163.6" y="27.9">C25</text>
<text x="163.6" y="29.7">10uF</text>
<text x="213.4" y="26.1">WPN201610U2R2MT</text>
<text x="232.9" y="29.3">C24</text>
<text x="243.6" y="29.7">R15</text>
<text x="254.2" y="27.9">C7</text>
<text x="254.2" y="29.7">22uF</text>
<text x="263.1" y="27.9">C6</text>
<text x="263.1" y="29.7">100nF</text>
<text x="272" y="27.9">C18</text>
<text x="272" y="29.7">22uF</text>
<text x="195.6" y="35">SY8089AAAC</text>
<text x="232.9" y="31.5">22pF</text>
<text x="243.6" y="31.5">11K</text>
<text x="243.6" y="43.9">R16</text>
<text x="243.6" y="45.7">10K</text>
<text x="193.8" y="58.1">U29</text>
<text x="193.8" y="59.9">SGM2036-3.0YUDH4G/TR</text>
<text x="236.5" y="56.3">FB1</text>
<text x="236.5" y="58.1">PZ1005U221-R80TF</text>
<text x="161.8" y="65.2">C322</text>
<text x="227.6" y="65.2">C323</text>
<text x="257.8" y="65.2">C14</text>
<text x="161.8" y="67">4.7uF</text>
<text x="227.6" y="67">4.7uF</text>
<text x="257.8" y="67">4.7uF</text>
<text x="176" y="74.1">R17</text>
<text x="176" y="75.9">4.7K</text>
<text x="186.7" y="74.1">C28</text>
<text x="186.7" y="75.9">10nF</text>
<text x="193.8" y="95.5">U5</text>
<text x="193.8" y="97.2">SGM2036-1.8YUDH4G/TR</text>
<text x="161.8" y="102.6">C30</text>
<text x="161.8" y="104.3">4.7uF</text>
<text x="227.6" y="102.6">C21</text>
<text x="227.6" y="104.3">4.7uF</text>
<text x="26.7" y="149.9">J8</text>
<text x="103.1" y="149.9">J48</text>
<text x="65.8" y="179">R292</text>
<text x="76.5" y="179">C324</text>
<text x="142.2" y="179">R293</text>
<text x="152.9" y="179">C325</text>
<text x="65.8" y="180.8">4.7K</text>
<text x="76.5" y="180.8">10nF</text>
<text x="142.2" y="180.8">4.7K</text>
<text x="152.9" y="180.8">10nF</text>
<text x="26.3" y="186.9">FPC05015--03XXX</text>
<text x="102.8" y="186.9">FPC05015--03XXX</text>
</g>
<g font-size="1.6" fill="#004080">
<text x="196.5" y="29.1">GND</text>
<text x="196.5" y="25.5">VIN</text>
<text x="205.4" y="25.5">LX</text>
<text x="22.1" y="34.7" transform="rotate(-90 22.1 34.7)">42</text>
<text x="196.5" y="32.6">EN</text>
<text x="201.8" y="32.6">FB/OUT</text>
<text x="32" y="36.2">1</text>
<text x="32" y="38">2</text>
<text x="32" y="39.8">3</text>
<text x="32" y="41.5">4</text>
<text x="32" y="43.3">5</text>
<text x="32" y="45.1">6</text>
<text x="32" y="46.9">7</text>
<text x="31.1" y="52.2">10</text>
<text x="31.1" y="54">11</text>
<text x="32" y="48.6">8</text>
<text x="32" y="50.4">9</text>
<text x="31.1" y="55.8">12</text>
<text x="31.1" y="57.5">13</text>
<text x="31.1" y="59.3">14</text>
<text x="31.1" y="61.1">15</text>
<text x="31.1" y="62.9">16</text>
<text x="31.1" y="64.6">17</text>
<text x="194.7" y="64.6">VIN</text>
<text x="204.5" y="64.6">OUT</text>
<text x="31.1" y="66.4">18</text>
<text x="31.1" y="68.2">19</text>
<text x="31.1" y="70">20</text>
<text x="31.1" y="71.8">21</text>
<text x="31.1" y="73.5">22</text>
<text x="31.1" y="75.3">23</text>
<text x="31.1" y="77.1">24</text>
<text x="194.7" y="73.5">CE</text>
<text x="201.6" y="73.8" transform="rotate(-90 201.6 73.8)">NC</text>
<text x="204.5" y="73.5">VSS</text>
<text x="31.1" y="78.9">25</text>
<text x="31.1" y="80.6">26</text>
<text x="31.1" y="82.4">27</text>
<text x="31.1" y="84.2">28</text>
<text x="31.1" y="86">29</text>
<text x="31.1" y="87.8">30</text>
<text x="31.1" y="89.5">31</text>
<text x="31.1" y="91.3">32</text>
<text x="31.1" y="93.1">33</text>
<text x="31.1" y="94.9">34</text>
<text x="31.1" y="96.6">35</text>
<text x="31.1" y="98.4">36</text>
<text x="31.1" y="100.2">37</text>
<text x="31.1" y="102">38</text>
<text x="194.7" y="102">VIN</text>
<text x="204.5" y="102">OUT</text>
<text x="31.1" y="103.8">39</text>
<text x="31.1" y="105.5">40</text>
<text x="23.8" y="109.3" transform="rotate(-90 23.8 109.3)">41</text>
<text x="194.7" y="110.9">CE</text>
<text x="201.6" y="111.1" transform="rotate(-90 201.6 111.1)">NC</text>
<text x="204.5" y="110.9">VSS</text>
<text x="23.8" y="155.6" transform="rotate(-90 23.8 155.6)">17</text>
<text x="100.3" y="155.6" transform="rotate(-90 100.3 155.6)">17</text>
<text x="30.2" y="157.1">1</text>
<text x="30.2" y="158.9">2</text>
<text x="30.2" y="160.7">3</text>
<text x="106.7" y="157.1">1</text>
<text x="106.7" y="158.9">2</text>
<text x="106.7" y="160.7">3</text>
<text x="30.2" y="162.4">4</text>
<text x="30.2" y="164.2">5</text>
<text x="30.2" y="166">6</text>
<text x="30.2" y="167.8">7</text>
<text x="106.7" y="162.4">4</text>
<text x="106.7" y="164.2">5</text>
<text x="106.7" y="166">6</text>
<text x="106.7" y="167.8">7</text>
<text x="29.3" y="173.1">10</text>
<text x="30.2" y="169.5">8</text>
<text x="30.2" y="171.3">9</text>
<text x="105.8" y="173.1">10</text>
<text x="106.7" y="169.5">8</text>
<text x="106.7" y="171.3">9</text>
<text x="29.3" y="174.9">11</text>
<text x="29.3" y="176.7">12</text>
<text x="29.3" y="178.4">13</text>
<text x="105.8" y="174.9">11</text>
<text x="105.8" y="176.7">12</text>
<text x="105.8" y="178.4">13</text>
<text x="23.8" y="184" transform="rotate(-90 23.8 184)">16</text>
<text x="29.3" y="180.2">14</text>
<text x="29.3" y="182">15</text>
<text x="100.3" y="184" transform="rotate(-90 100.3 184)">16</text>
<text x="105.8" y="180.2">14</text>
<text x="105.8" y="182">15</text>
</g>
<g font-size="1.6" fill="#f00">
<text x="48.3" y="43.9">SENSOR0_PDN</text>
<text x="48.3" y="45.7">SENSOR0_RSTN</text>
<text x="48.3" y="47.5">I2C1_SCL_Sensor0</text>
<text x="48.3" y="52.8">SENSOR0_CLK</text>
<text x="48.3" y="49.2">I2C1_SDA_Sensor0</text>
<text x="48.3" y="56.3">MIPI_RX0_CKP</text>
<text x="48.3" y="58.1">MIPI_RX0_CKN</text>
<text x="48.3" y="61.7">MIPI_RX0_D0P</text>
<text x="48.3" y="63.5">MIPI_RX0_D0N</text>
<text x="48.3" y="67">MIPI_RX0_D1P</text>
<text x="48.3" y="68.8">MIPI_RX0_D1N</text>
<text x="48.3" y="83">Sensor1_PDN</text>
<text x="48.3" y="86.6">SENSOR1_CLK</text>
<text x="48.3" y="84.8">Sensor1_RSTN</text>
<text x="48.3" y="90.1">MIPI_RX1_CKP</text>
<text x="48.3" y="91.9">MIPI_RX1_CKN</text>
<text x="48.3" y="95.5">MIPI_RX1_D0P</text>
<text x="48.3" y="97.2">MIPI_RX1_D0N</text>
<text x="48.3" y="100.8">MIPI_RX1_D1P</text>
<text x="48.3" y="102.6">MIPI_RX1_D1N</text>
<text x="44.8" y="157.7">MIPI_RX0_D0N</text>
<text x="44.8" y="159.5">MIPI_RX0_D0P</text>
<text x="121.2" y="157.7">MIPI_RX1_D0N</text>
<text x="121.2" y="159.5">MIPI_RX1_D0P</text>
<text x="44.8" y="163">MIPI_RX0_D1N</text>
<text x="44.8" y="164.8">MIPI_RX0_D1P</text>
<text x="121.2" y="163">MIPI_RX1_D1N</text>
<text x="121.2" y="164.8">MIPI_RX1_D1P</text>
<text x="44.8" y="168.4">MIPI_RX0_CKN</text>
<text x="44.8" y="170.1">MIPI_RX0_CKP</text>
<text x="76.8" y="173.7">SENSOR0_PDN</text>
<text x="121.2" y="168.4">MIPI_RX1_CKN</text>
<text x="121.2" y="170.1">MIPI_RX1_CKP</text>
<text x="153.2" y="173.7">Sensor1_PDN</text>
<text x="44.8" y="177.2">I2C1_SCL_Sensor0</text>
<text x="44.8" y="179">I2C1_SDA_Sensor0</text>
<text x="44.8" y="175.5">SENSOR0_CLK</text>
<text x="76.8" y="177.2">SENSOR0_RSTN</text>
<text x="121.2" y="175.5">SENSOR1_CLK</text>
<text x="153.2" y="177.2">Sensor1_RSTN</text>
</g>
<g font-size="1.2">
<text x="243.4" y="204.4">Date:</text>
<text x="243.4" y="206.8">Designer:</text>
<text x="253" y="204.4">Tuesday, June 18, 2024</text>
<text x="253.2" y="206.8">&lt;designer&gt;</text>
<text x="278.8" y="206.8">Sheet:</text>
<text x="279" y="204.4">Rev:</text>
<text x="285" y="204.4">&lt;Revision&gt;</text>
<text x="285.5" y="206.8">1</text>
<text x="287.8" y="206.8">of</text>
<text x="289.8" y="206.8">1</text>
</g>
</svg>
